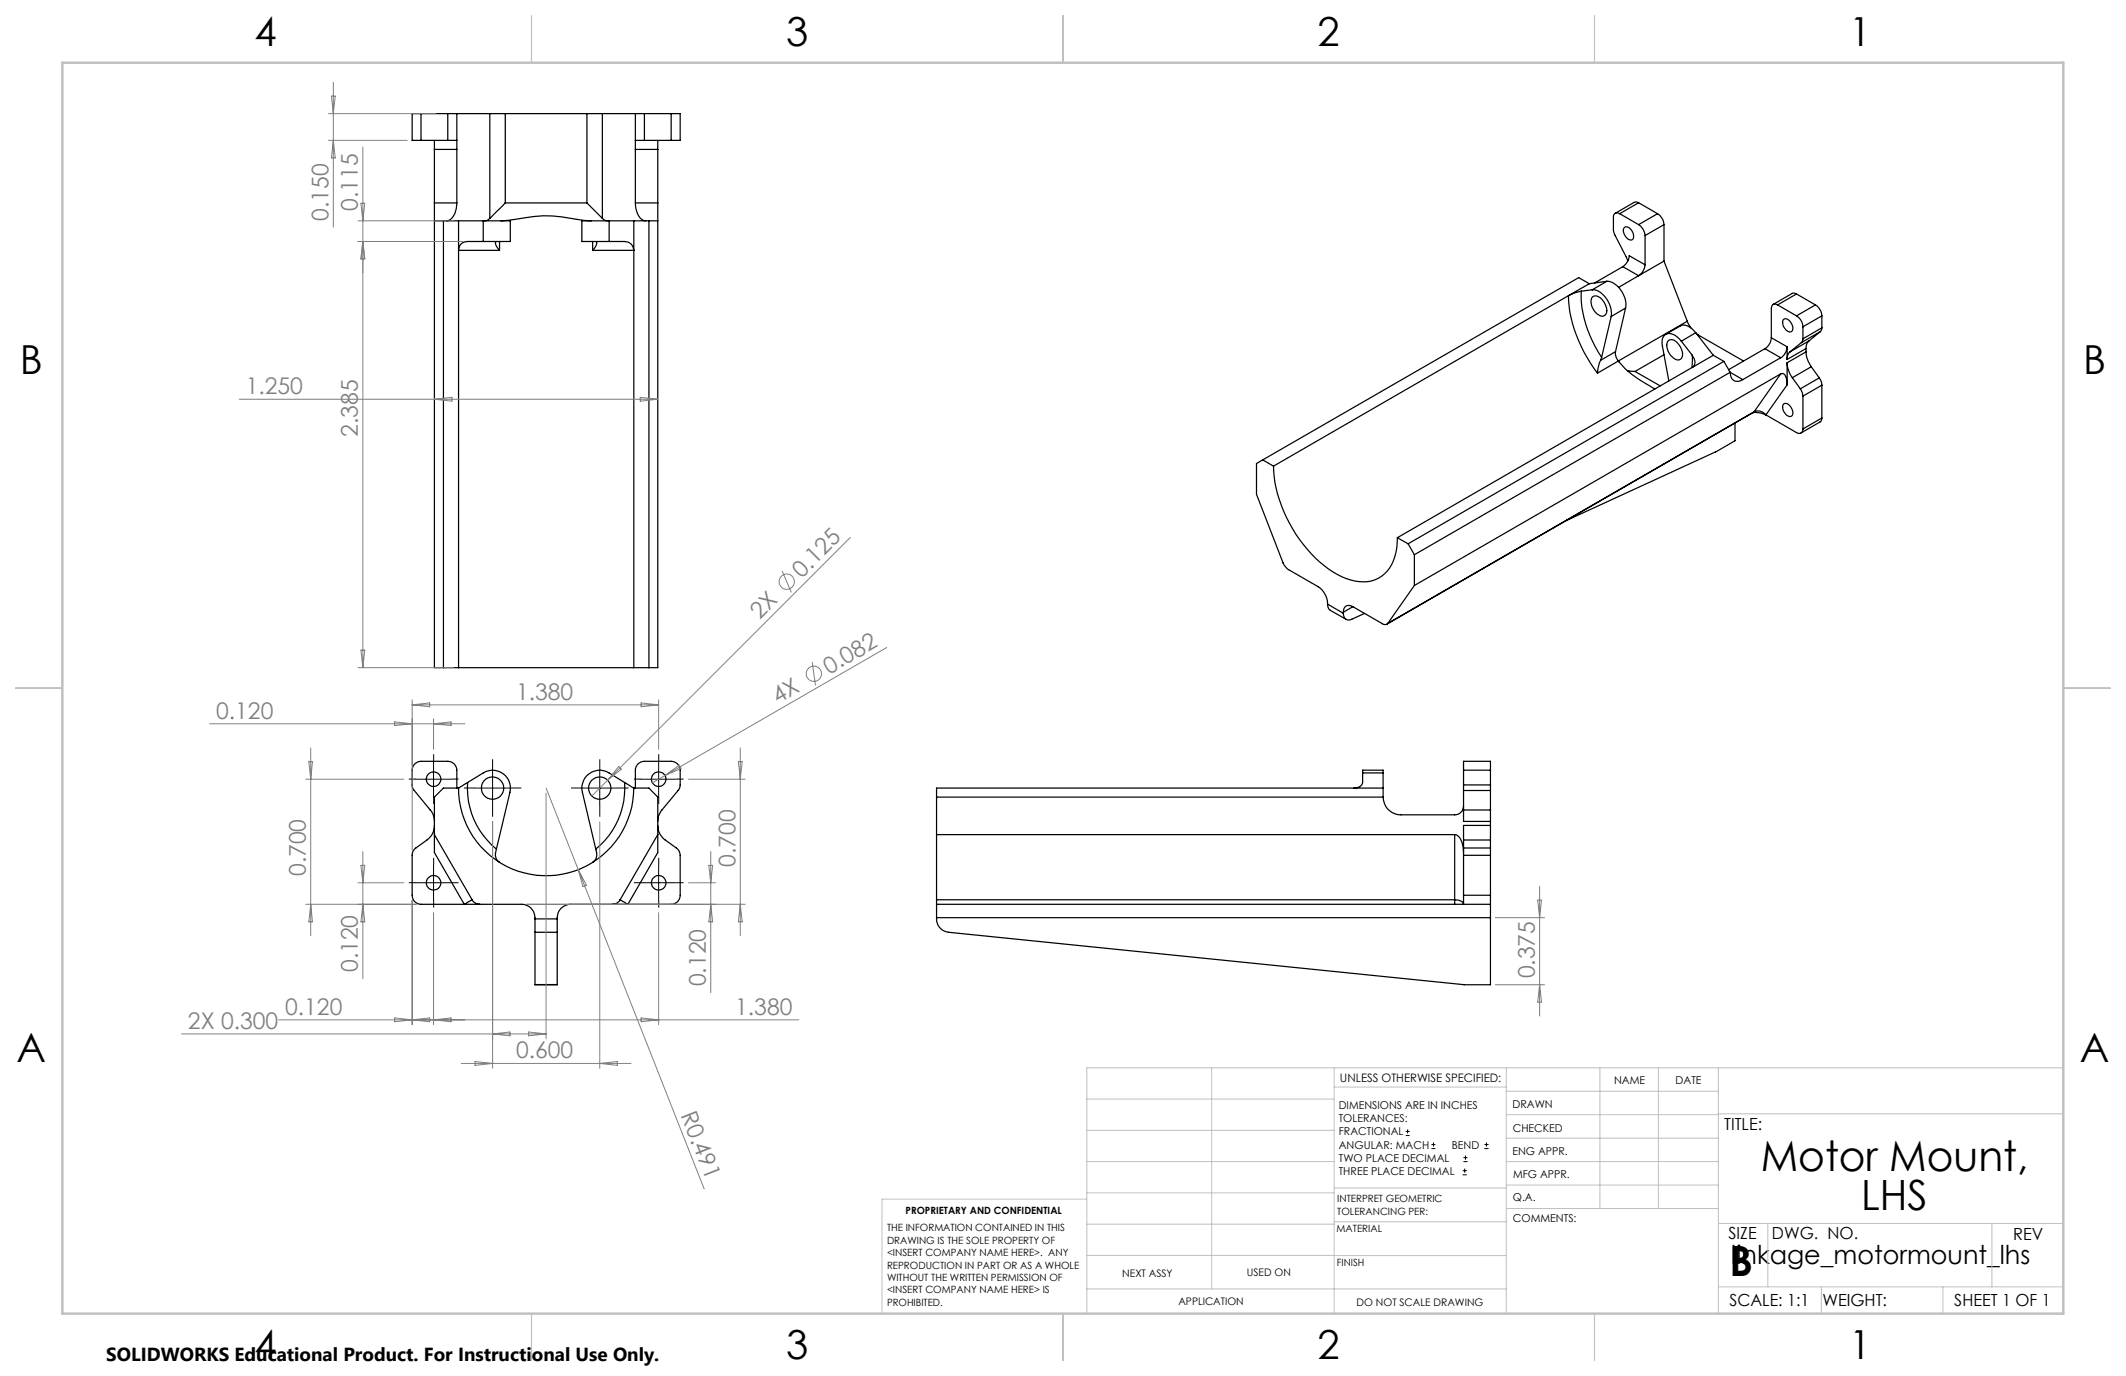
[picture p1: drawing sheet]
<svg xmlns="http://www.w3.org/2000/svg" width="432mm" height="279mm" viewBox="0 0 432 279" stroke-linecap="round" stroke-linejoin="round" font-family="sans-serif">
<g fill="none" stroke="#000" stroke-width=".25">
<path d="M85.5 23.1h-1.8v5.4h1.8M85.5 28.5h5.4M85.5 23.1h5.4M85.5 23.1v5.4M88.2 28.5v1.8M88.2 30.3v10.9M88.2 30.3h4.6M90.9 28.5h1.9M90.9 23.1h1.9M90.9 23.1v5.4M92.8 28.5v1.8M92.8 23.1v5.4"/>
<path d="M92.8 30.3v10.9M92.8 23.1h6.7M99.5 23.1h3.1M99.5 23.1v21.2M102.6 23.1h16.6M102.6 23.1v18.1M119.2 23.1h3.1M119.2 23.1v18.1M122.3 23.1h6.7M122.3 23.1v21.2M129 28.5h1.9M129 23.1h1.9"/>
<path d="M129 28.5v1.8M129 23.1v5.4M129 30.3v10.9M129 30.3h4.6M130.9 23.1v5.4M130.9 28.5h5.4M130.9 23.1h5.4M133.6 28.5v1.8M133.6 30.3v10.9M136.3 23.1h1.8v5.4h-1.8M136.3 23.1v5.4M88.2 41.2v3.6"/>
<path d="M88.2 44.8v90.8h4.9M88.2 44.8h9.9M88.2 41.2h4.6M90.1 44.8v90.8M92.8 41.2a3.6 3.6 0 0 1-1.8 3.6h-.3M93.1 44.8v90.8M98.1 44.8h5.5v4.2h-5.5M98.1 49h-3.1a1.66 1.66 0 0 0-1.8 1.8h8.3M98.1 44.8v4.2M99.5 44.3l-.7 .5h-.4M100.8 49l-.2 .1a2.15 2.15 0 0 0 .9 1.7M101.5 49v1.8"/>
<path d="M101.7 44.8l3.3-.3a26.8 26.8 0 0 1 12.3 .1l2.8 .2M102.6 41.2l-3.1 3.1M102.6 41.2h16.6M119.2 41.2l3.1 3.1M120.4 49v1.8M121 49l.2 .1a2.53 2.53 0 0 1-.8 1.7M122.3 44.3l.7 .5h.4M123.7 44.8h-5.5v4.2h5.5M123.7 49h3.2a1.64 1.64 0 0 1 1.8 1.8h-8.3M123.7 44.8v4.2M123.7 44.8h9.9M128.7 44.8v90.8"/>
<path d="M129 41.2a3.8 3.8 0 0 0 1.8 3.6h.4M129 41.2h4.6M131.8 44.8v90.8M133.6 41.2v3.6M133.6 44.8v90.8h-4.9M321.2 59.1a22.9 22.9 0 0 0 4.1 13.5M321.2 59.1l-1.2 .3-1.4 .6M322.8 57.6l-4.2 2.4M322.8 57.6l-2.2-1.2-64.1 37M323.4 58.8a4 4 0 0 1 3.4 2.9l.4 1.1v1.5M323.4 58.8l-2.2 .3M326.4 57.1a4.6 4.6 0 0 1 3.8 4v1.4"/>
<path d="M326.4 57.1l-3 1.7M326.4 57.1l-3.6 .5M329 43.4a.78 .78 0 0 0-.9-.1 .78 .78 0 0 0-.4 .8l.1 3.2 2.8 5.7M329 43.4l3.8 2.2M329.6 54.2l3.2 1.8M329.6 54.2l-5.8 3.3M329.8 46.3a1 1 0 0 1 1.6 .5 1.13 1.13 0 0 1-.2 2 1.97 1.97 0 0 1-1.4-2.5zM332.8 45.6a2.85 2.85 0 0 1 1.3 2.2M332.8 41.2l-.5-.2-.4 .1-3.9 2.2M332.8 41.2l3.9 2.2M332.8 56l-4 2.3M332.8 41.2l-3.8 2.2"/>
<path d="M334.1 53.8a2.85 2.85 0 0 1-1.3 2.2M334.1 53.8l-3.2-1.9a3 3 0 0 1-1.3 2.3M334.1 47.8v6M336.7 43.4a2.85 2.85 0 0 1 1.3 2.2M336.7 43.4l-3.9 2.2M338 53l-5.2 3M338 53l4.7 12.2M338 45.6l-3.9 2.2M338 45.6v7.4M364.9 59.7l-.5-.2-.4 .1-3.8 2.2M364.9 59.7l-3.9 2.2M364.9 59.7l3.8 2.2"/>
<path d="M318.6 60a27.8 27.8 0 0 0 5.8 15.8M318.6 60l-59.9 34.7M323.5 60.2a1.89 1.89 0 0 1 2.3 1.2 1.89 1.89 0 0 1 0 2.7 1.79 1.79 0 0 1-2.1-1.1 2.28 2.28 0 0 1-.2-2.8zM325.1 73.2l-.5 1.3-.2 1.3M325.3 72.6l-.2 .6M327.2 64.3l-1.9 8.3M328.1 71.4a2.63 2.63 0 0 0 .6 1.9M328.1 71.4l-3 1.8M328.7 73.3l.1 .2a22.8 22.8 0 0 0 7.3 5.5M328.7 73.3l-4.3 2.5M330.2 62.5l-3 1.8M330.2 62.5l-2.1 8.9"/>
<path d="M330.5 75.3l1.6 .1M332.1 75.4l5.1 3M338 72l-5.9 3.4M338.8 69.2a1.34 1.34 0 0 1 2 .6 2.73 2.73 0 0 1 .7 2.9 1.2 1.2 0 0 1-1.9-.3 2.81 2.81 0 0 1-.8-3.2zM341.5 69.3a2.8 2.8 0 0 0-3.2-1.4 2.11 2.11 0 0 0-.7 2.4l1.3 7.1M341.5 69.3l2.2 2.8M342.7 65.2l.7 1.4M342.7 65.2l-14 8.1M343.7 72.1a1.61 1.61 0 0 1 0 2.5M343.7 72.1l-.1 2.5M343.7 74.6l-59.9 34.6M344.4 67.6a2.68 2.68 0 0 0-3.1-1.4l-3 1.7"/>
<path d="M344.4 67.6l-2.9 1.7M344.4 67.6l3.6 4.5M344.6 67.8l.3 .2M344.9 68l9.2 5.3M344.9 68l-.1 .1M348 72.1l-4.3 2.5M348 72.1l2.1 1.3M350.1 73.4l-64.1 37M350.1 73.4l1.3 2.2M351.4 75.6a1.57 1.57 0 0 0 .8 1.7 1.57 1.57 0 0 0 1.8-.2M351.4 75.6l-64.1 37M351.4 75.6l2.6 1.5"/>
<path d="M358.5 70.8l3.2 1.8M358.5 70.8l-7.4 4.3M359.8 68.6a2.85 2.85 0 0 1-1.3 2.2M359.8 68.6l3.2 1.8M361 61.9a.77 .77 0 0 0-.9-.1 .77 .77 0 0 0-.3 .9v5.9M361 61.9l3.9 2.2M361.7 75.9a.84 .84 0 0 1 1.1 .9l.2 1.3M361.7 72.6l-7.7 4.5M361.7 75.9l-74.4 43M361.7 75.9l-5.4 7.7M362.2 64.9a1 1 0 0 1 1.5 .6l.4 .7a.78 .78 0 0 1-.2 1.1 .78 .78 0 0 1-1.1-.3l-.6-.9-.1-.7zM363 70.4a2.85 2.85 0 0 1-1.3 2.2"/>
<path d="M363 73.7a5.6 5.6 0 0 0 1 3M363 70.4v2.6M363 73.7v4.4M363 78.1l-4.3 6.1M363.6 71.4a1.83 1.83 0 0 0-.6 1.6M364 76.7l1.7 2.3M364.9 64.1a2.85 2.85 0 0 1 1.3 2.3M365.7 79l.3 .7 .2 .7M365.9 69.6l-2.3 1.8M366.2 68.8l-.1 .5-.2 .3M366.2 66.4v2.4M366.8 71.4a5.6 5.6 0 0 0 1.1 3.1"/>
<path d="M366.8 70.8l-3.8 2.2M366.8 70.8v.6M366.8 71.4l-3.8 2.3M367.4 69.2a1.83 1.83 0 0 0-.6 1.6M367.4 69.2l-3.8 2.2M367.9 74.5l-3.9 2.2M367.9 74.5l1.6 2.2M368.7 61.9a2.85 2.85 0 0 1 1.3 2.2M368.7 61.9l-3.8 2.2M369.5 76.7l.3 .6 .2 .9M369.5 76.7l-3.8 2.3M369.7 67.3l-3.8 2.3"/>
<path d="M369.7 67.3l-2.3 1.9M370 66.6v.4l-.3 .3M370 64.1l-3.8 2.3M370 64.1v2.5M370 78.2v6.7M370 66.6l-3.8 2.2M370 78.2l-3.8 2.2M256.5 93.4l-1.3 .7v6.3l5.4 13.9 .9 1.3 6.2 3.5a4.3 4.3 0 0 1 1.9 3.6M256.5 93.4l2.2 1.3M258.7 94.7a28 28 0 0 0 10.3 20.2 11.9 11.9 0 0 0 9.6 3.1 7 7 0 0 0 4.9-5.9l.3-2.9M352.4 85.9v3.6l-3.8 2.2-30.5 14M356.1 83.8h1.2l1.4 .4"/>
<path d="M356.1 83.8l-74.4 43M356.3 83.6a2.04 2.04 0 0 1 2.4 .6M356.3 83.6l-.2 .2M356.3 83.6l-74.4 43M358.7 84.2l6.2 3.6a.8 .8 0 0 0 .9 .1 .8 .8 0 0 0 .4-.8M362.2 82.1l.1-.1a1.52 1.52 0 0 1 1.8 1.4 .78 .78 0 0 1-.2 1.1 .78 .78 0 0 1-1.1-.3l-.6-.9-.1-.6zM366.2 80.4v6.7M370 84.9l-.2 .7-4 2.3M370 84.9l-3.8 2.2M283.8 109.2l2.2 1.2M286 110.4l1.3 2.2M287.3 112.6v6.3"/>
<path d="M287.3 118.9l-5.4 7.7M93.1 135.6h35.6M269.6 122.7a1.49 1.49 0 0 0 .6 1.2l3.2 1.9M269.6 122.7l3.2 1.8M272.8 124.5a1.14 1.14 0 0 0 .5 1.2 1.14 1.14 0 0 0 1.3 0l2.5-1.1M272.8 124.3v.2M274.8 123.2l6 3.4a.79 .79 0 0 0 1.1 0M274.8 123.2a1.18 1.18 0 0 0-1.4-.1 1.18 1.18 0 0 0-.6 1.2M274.8 123.2l-2 1.1M95 158.9a15.9 15.9 0 0 0 5.8 13.5M95 158.9l3.1-1.9a3.6 3.6 0 0 1 4.1 .1 3.6 3.6 0 0 1 1.4 3.8l-3 12.2a1.75 1.75 0 0 0 .9 2M95 158.9l-1.9 1.1"/>
<path d="M126.9 158.9l1.8 1.1M126.9 158.9a15.9 15.9 0 0 1-5.9 13.5M126.9 158.9l-3.2-1.9a3.6 3.6 0 0 0-4 .1 3.6 3.6 0 0 0-1.4 3.8l2.7 11.5M276.8 157v1.9a1.56 1.56 0 0 1-1.8 1.1M276.8 157v-.6h4.1v.6M276.8 157h4.1M280.9 157v4.9M297.3 156.4v-1.8h5.4v1.8M297.3 159.4v1.1M297.3 156.4h5.4M297.3 156.4v3M297.3 159.4h5.4"/>
<path d="M302.7 159.4v1.1M302.7 156.4v3M88.2 169.5v3.6l6.1 10.5M88.2 167.6a3.6 3.6 0 0 1-1.5 3l-2.2 1.6a1.66 1.66 0 0 0-.8 1.5v8.1a1.81 1.81 0 0 0 1.8 1.8h8.8M88.2 169.5l7.7 13.2M92.8 160v-3.6a1.81 1.81 0 0 0-1.9-1.8h-5.4a1.81 1.81 0 0 0-1.8 1.8v3.3l.2 .4 3.5 4.4a3.6 3.6 0 0 1 .8 2.3M93.1 160a17.8 17.8 0 0 0 17.8 17.8 17.8 17.8 0 0 0 17.8-17.8M93.1 160h-3l-1.9 1.9v7.6M121 172.4a1.96 1.96 0 0 1-.6 2.7M128.7 160h3.1l1.8 1.9v7.6M129 160v-3.6a1.81 1.81 0 0 1 1.9-1.8h5.4a1.81 1.81 0 0 1 1.8 1.8l-.1 3.6-3.6 4.5a3.6 3.6 0 0 0-.8 2.3M133.6 169.5v3.6l-6.1 10.5"/>
<path d="M133.6 167.6a3.6 3.6 0 0 0 1.5 3l2.3 1.6a1.81 1.81 0 0 1 .7 1.5v8.1a1.81 1.81 0 0 1-1.8 1.8h-8.8M133.6 169.5l-7.7 13.2M190.2 161.9h90.7M190.2 169.5h105.3M280.9 161.9a3.6 3.6 0 0 0 3.7 3.6h10.9a1.81 1.81 0 0 0 1.8-1.8M280.9 160h-90.7v22.7M295.5 169.5a2.03 2.03 0 0 1 1.5 1.8l.3 1.8M295.5 169.5v13.2M297.3 172.2v1.5M297.3 164.5v2.3h5.4M297.3 173.7h5.4M297.3 160.5v4"/>
<path d="M297.3 170.6v1.6M297.3 173.7v8.1M297.3 160.5h5.4M297.3 172.2h5.4M297.3 164.5h5.4M297.3 170.6h5.4M302.7 172.2v1.5M302.7 167.6h-5.4v3M302.7 167.6v3M302.7 164.5v2.3M302.7 160.5v4M302.7 166.8v.8"/>
<path d="M302.7 170.6v1.6M302.7 173.7v8.1M94.3 183.6h3.1M95.9 182.7a1.84 1.84 0 0 0 1.5 .9M95.9 182.7l-1.6 .9M97.4 183.6h8.5a2.73 2.73 0 0 1 2.8 3M108.7 186.6v2.7M108.7 199.9h4.5M108.7 186.6h4.5M108.7 189.3v10.6M108.7 189.3h4.5M113.2 186.6v2.7"/>
<path d="M113.2 189.3v10.6M124.4 183.6h-8.5a2.73 2.73 0 0 0-2.7 3M124.4 183.6h3.1M125.9 182.7a1.73 1.73 0 0 1-1.5 .9M125.9 182.7l1.6 .9M190.2 182.7v.9M190.2 183.6v2.7M190.2 186.3a2.7 2.7 0 0 0 2.5 3l104.6 10.7h5.4v-13.7M190.2 183.6h105.3M190.2 182.7h105.3M190.2 186.3h112.5M295.5 182.7a1.65 1.65 0 0 1 1.8 .9"/>
<path d="M295.5 182.7v.9M295.5 183.6h1.8M297.3 181.8v1.8M297.3 183.6h5.4M297.3 181.8h5.4M302.7 181.8v1.8M302.7 183.6v2.7"/>
<circle cx="88.1" cy="158.2" r="1.48"/>
<circle cx="133.8" cy="158.2" r="1.48"/>
<circle cx="88.1" cy="179.3" r="1.49"/>
<circle cx="100" cy="160" r="2.28"/>
<circle cx="121.8" cy="160" r="2.28"/>
<circle cx="133.8" cy="179.3" r="1.49"/>
</g>
<g fill="none" stroke="#808080" stroke-width=".2">
<path d="M67.3 19.5h.8l-.4 3.6zM67.7 16.7v29.4M66.7 28.5h16M66.7 23.1h21.8M67.7 28.5l.4 3.6h-.8zM73.7 29.9v105.7M72.7 49h21.2M72.7 44.8h19.4M73.3 41.3h.8l-.4 3.5zM73.7 49l.4 3.6h-.8zM48.6 81.1h85M88.2 81.1l3.6-.4v.8z"/>
<path d="M130 80.7l3.6 .4-3.6 .4zM158.9 115.9l1.8 4.4M172.7 109.1l-52.5 52.5M72.7 135.6h19.4M73.3 132h.8l-.4 3.6zM165 134.4l.6 4.8M180.1 131.5l-45.1 26M42.6 147h51.8M62.1 158.2h19.9M62.7 154.7h.8l-.4 3.5zM63.1 151.9v38.1M80.2 146.6l3.5 .4-3.5 .3z"/>
<path d="M83.7 142.1v30.5M83.7 143.1l3.6-.4v.8zM83.7 143.1h50.1M88.1 145.9v6.3M88.1 147l3.5-.4v.7zM125.7 155.6l.5 .6-2.8 2.2zM130.2 142.7l3.6 .4-3.6 .4zM133.8 142.1v10.1M135 157.5l-2.5 1.5M135 157.5l2.9-2.1 .4 .6zM139.8 158.2h11.5M150 154.7h.7l-.3 3.5z"/>
<path d="M150.4 151.9v38.1M72.7 179.2h9.3M73.3 175.7h.8l-.4 3.5zM73.7 172.9v25.8M100 166.9v50M110.9 161v49.9M110.9 160l6.5 16.6M117.4 176.6l25.6 64.8M117.4 176.6l1.7 3.1-.7 .3zM121.8 166.9v50M139.8 179.2h5.5M144 175.7h.7l-.3 3.5z"/>
<path d="M144.4 172.9v28.7M312.7 180v26.3M62.1 183.6h22.4M63.1 183.6l.4 3.6h-.8zM73.7 183.6l.4 3.6h-.8zM83.7 182.8v25.3M88.1 185.3v22.8M106.9 183.6h44.4M133.8 185.3v22.8M144.4 183.6l.3 3.6h-.7zM150.4 183.6l.3 3.6h-.7zM303.7 200h10"/>
<path d="M303.7 186.3h10M312.3 182.8h.8l-.4 3.5zM312.7 200l.4 3.5h-.8zM36.9 209.9h74M56.6 207.1h105.6M80.2 206.7l7.1 .8v-.8l-7.1 .8zM88.1 207.1l3.5-.4v.8zM93.7 215.9h34.5M96.5 215.5l3.5 .4-3.5 .4zM100 209.9l3.6-.4v.8zM107.4 209.5l3.5 .4-3.5 .4zM121.8 215.9l3.6-.4v.8z"/>
<path d="M130.2 206.7l3.6 .4-3.6 .4z"/>
<circle cx="159.8" cy="118.1" r="1.56"/>
<circle cx="165.3" cy="136.8" r="1.56"/>
</g>
<g fill="none" stroke="#000" stroke-width=".2">
<path d="M84.5 158.2h7.1M88.1 154.7v7.1M100 156.5v7.1M121.8 156.5v7.1M130.2 158.2h7.1M133.8 154.7v7.1M84.5 179.2h7.1M88.1 175.7v7.1M96.4 160h7.2M118.2 160h7.2M130.2 179.2h7.1M133.8 175.7v7.1"/>
<path d="M285.5 230.6h.8M285.5 229.7h.8M285.9 229.3v.9M290.7 233.2h.8M290.7 232.4h.8M291.1 232v.8M297.1 238.5h.8M297.1 237.7h.8M297.2 235.9h.9M297.2 235.1h.9M297.5 237.3v.8M297.6 234.6v.9"/>
<path d="M301.5 233.2h.8M301.5 232.4h.8M301.9 232v.8"/>
</g>
<g fill="none" stroke="#000" stroke-width=".2" stroke-dasharray="15.2 1.3 1.3 1.3" stroke-linecap="butt">
<path d="M84.5 158.2h-1.5M88.1 154.6v-1.5M91.6 158.2h1.5M100.1 156.4v-2.2M121.8 156.4v-2.2M130.2 158.2h-1.5M133.8 154.6v-1.5M137.4 158.2h1.4M84.5 179.2h-1.5M88.1 175.7v-1.5M88.1 161.8v1.4M91.6 179.2h1.5"/>
<path d="M96.5 160h-2.3M100.1 163.6v2.2M103.6 160h2.3M118.3 160h-2.3M121.8 163.6v2.2M125.4 160h2.3M130.2 179.2h-1.5M133.8 161.8v1.4M133.8 175.7v-1.5M137.4 179.2h1.4M88.1 182.8v1.5M133.8 182.8v1.5"/>
</g>
<g fill="none" stroke="#c0c0c0" stroke-width=".2">
<path d="M246.1 216.8v44.9M271 216.8v49.9M305.9 216.8v49.9M324.9 216.8v28.6M336.8 216.8v28.6M349 216.8v49.9M419.1 216.8h-198.4v49.9M220.7 235.9h50.3M220.7 229.5h50.3M220.7 223.2h50.3M271 220.7h34.9M305.9 231.1h43.1"/>
<path d="M305.9 226.3h43.1M305.9 221.6h43.1M305.9 235.9h43.1M349 226.2h70.1M220.7 248.6h50.3M220.7 242.2h50.3M220.7 254.9h50.3M220.7 243.5h-41.6v23.2M271 255h34.9M271 248.1h35M271 241.2h35M305.9 240.6h43.1"/>
<path d="M306 245.4h43M349 248.4h70.1M359.1 248.4v12.9M404.6 248.4v12.9M220.7 261.7h85.2M349 261.3h70.1M369.9 261.3v5.4M394.6 261.3v5.4"/>
</g>
<path d="M107.9 3.2v9.5M215.9 3.2v9.5M323.8 3.2v9.5M3.1 139.7h9.6M419.1 139.7h9.5M107.9 266.7v9.6M215.9 266.7v9.6M323.8 266.7v9.6" fill="none" stroke="#c0c0c0" stroke-width=".25"/>
<path d="M12.7 12.7h406.4v254h-406.4z" fill="none" stroke="#c0c0c0" stroke-width=".5"/>
<g font-size="8.5">
<text x="357.6" y="237.7">Motor Mount,</text>
<text x="378" y="245.8">LHS</text>
<text x="351.3" y="259">B</text>
</g>
<g font-size="8.1">
<text x="51.7" y="9.3">4</text>
<text x="159.7" y="9.3">3</text>
<text x="267.6" y="9.3">2</text>
<text x="375.6" y="9.3">1</text>
<text x="4" y="76">B</text>
<text x="423.1" y="76">B</text>
<text x="3.3" y="215.7">A</text>
<text x="422.4" y="215.7">A</text>
<text x="51.7" y="276">4</text>
<text x="159.7" y="276">3</text>
<text x="267.6" y="276">2</text>
<text x="375.6" y="276">1</text>
</g>
<text font-size="5.3" x="351.6" y="256.7">linkage_motormount_lhs</text>
<g font-size="4.7" fill="#808080">
<text x="66.7" y="44.8" transform="rotate(-90 66.7 44.8)">0.150</text>
<text x="72.7" y="42.8" transform="rotate(-90 72.7 42.8)">0.115</text>
<text x="49.9" y="80">1.250</text>
<text x="72.7" y="88.7" transform="rotate(-90 72.7 88.7)">2.385</text>
<text x="162.8" y="117.5" transform="rotate(-45 162.8 117.5)">0.125</text>
<text x="154.4" y="126" transform="rotate(-45 154.4 126)">2X</text>
<text x="168.4" y="137" transform="rotate(-30 168.4 137)">0.082</text>
<text x="104.8" y="142.1">1.380</text>
<text x="158" y="143" transform="rotate(-30 158 143)">4X</text>
<text x="43.9" y="145.9">0.120</text>
<text x="62.1" y="177.9" transform="rotate(-90 62.1 177.9)">0.700</text>
<text x="149.4" y="176.1" transform="rotate(-90 149.4 176.1)">0.700</text>
<text x="72.7" y="197.4" transform="rotate(-90 72.7 197.4)">0.120</text>
<text x="143.4" y="200.3" transform="rotate(-90 143.4 200.3)">0.120</text>
<text x="311.7" y="198.7" transform="rotate(-90 311.7 198.7)">0.375</text>
<text x="38.2" y="208.9">2X 0.300</text>
<text x="57.9" y="206">0.120</text>
<text x="149.3" y="206">1.380</text>
<text x="104.8" y="214.9">0.600</text>
<text x="138.2" y="226.3" transform="rotate(68 138.2 226.3)">R0.491</text>
</g>
<text font-size="3.8" x="21.6" y="276.3">SOLIDWORKS Educational Product. For Instructional Use Only.</text>
<g font-size="3.4">
<text x="350.2" y="229.5">TITLE:</text>
<text x="351.1" y="251.6">SIZE</text>
<text x="359.9" y="251.6">DWG. NO.</text>
<text x="408.9" y="251.7">REV</text>
<text x="351.2" y="265.2">SCALE: 1:1</text>
<text x="370.1" y="265.3">WEIGHT:</text>
<text x="396.9" y="265.2">SHEET 1 OF 1</text>
</g>
<text font-size="2.4" x="272.2" y="219.7">UNLESS OTHERWISE SPECIFIED:</text>
<g font-size="2.2">
<text x="327.8" y="220.1">NAME</text>
<text x="340.3" y="220.2">DATE</text>
<text x="271.9" y="225.3">DIMENSIONS ARE IN INCHES</text>
<text x="271.9" y="227.9">TOLERANCES:</text>
<text x="307.2" y="224.9">DRAWN</text>
<text x="271.9" y="230.6">FRACTIONAL</text>
<text x="271.9" y="233.2">ANGULAR: MACH</text>
<text x="294.9" y="233.2">BEND</text>
<text x="307.3" y="229.8">CHECKED</text>
<text x="271.9" y="235.9">TWO PLACE DECIMAL</text>
<text x="271.9" y="238.5">THREE PLACE DECIMAL</text>
<text x="307.2" y="234.4">ENG APPR.</text>
<text x="307.3" y="239.2">MFG APPR.</text>
<text x="307.3" y="243.9">Q.A.</text>
<text x="307.3" y="248.1">COMMENTS:</text>
</g>
<g font-size="2.1">
<text x="227.9" y="259.2">NEXT ASSY</text>
<text x="253.3" y="259.2">USED ON</text>
<text x="239.3" y="265">APPLICATION</text>
<text x="275.5" y="265.1">DO NOT SCALE DRAWING</text>
</g>
<g font-size="2">
<text x="271.6" y="244.1">INTERPRET GEOMETRIC</text>
<text x="180.2" y="250">THE INFORMATION CONTAINED IN THIS</text>
<text x="183.9" y="246.4">PROPRIETARY AND CONFIDENTIAL</text>
<text x="271.5" y="250.2">MATERIAL</text>
<text x="271.6" y="246.6">TOLERANCING PER:</text>
<text x="180.2" y="252.5">DRAWING IS THE SOLE PROPERTY OF</text>
<text x="180.2" y="255.1">&lt;INSERT COMPANY NAME HERE&gt;. ANY</text>
<text x="180.2" y="257.6">REPRODUCTION IN PART OR AS A WHOLE</text>
<text x="271.5" y="257">FINISH</text>
<text x="180.2" y="260.1">WITHOUT THE WRITTEN PERMISSION OF</text>
<text x="180.2" y="262.6">&lt;INSERT COMPANY NAME HERE&gt; IS</text>
<text x="180.2" y="265.2">PROHIBITED.</text>
</g>
</svg>
